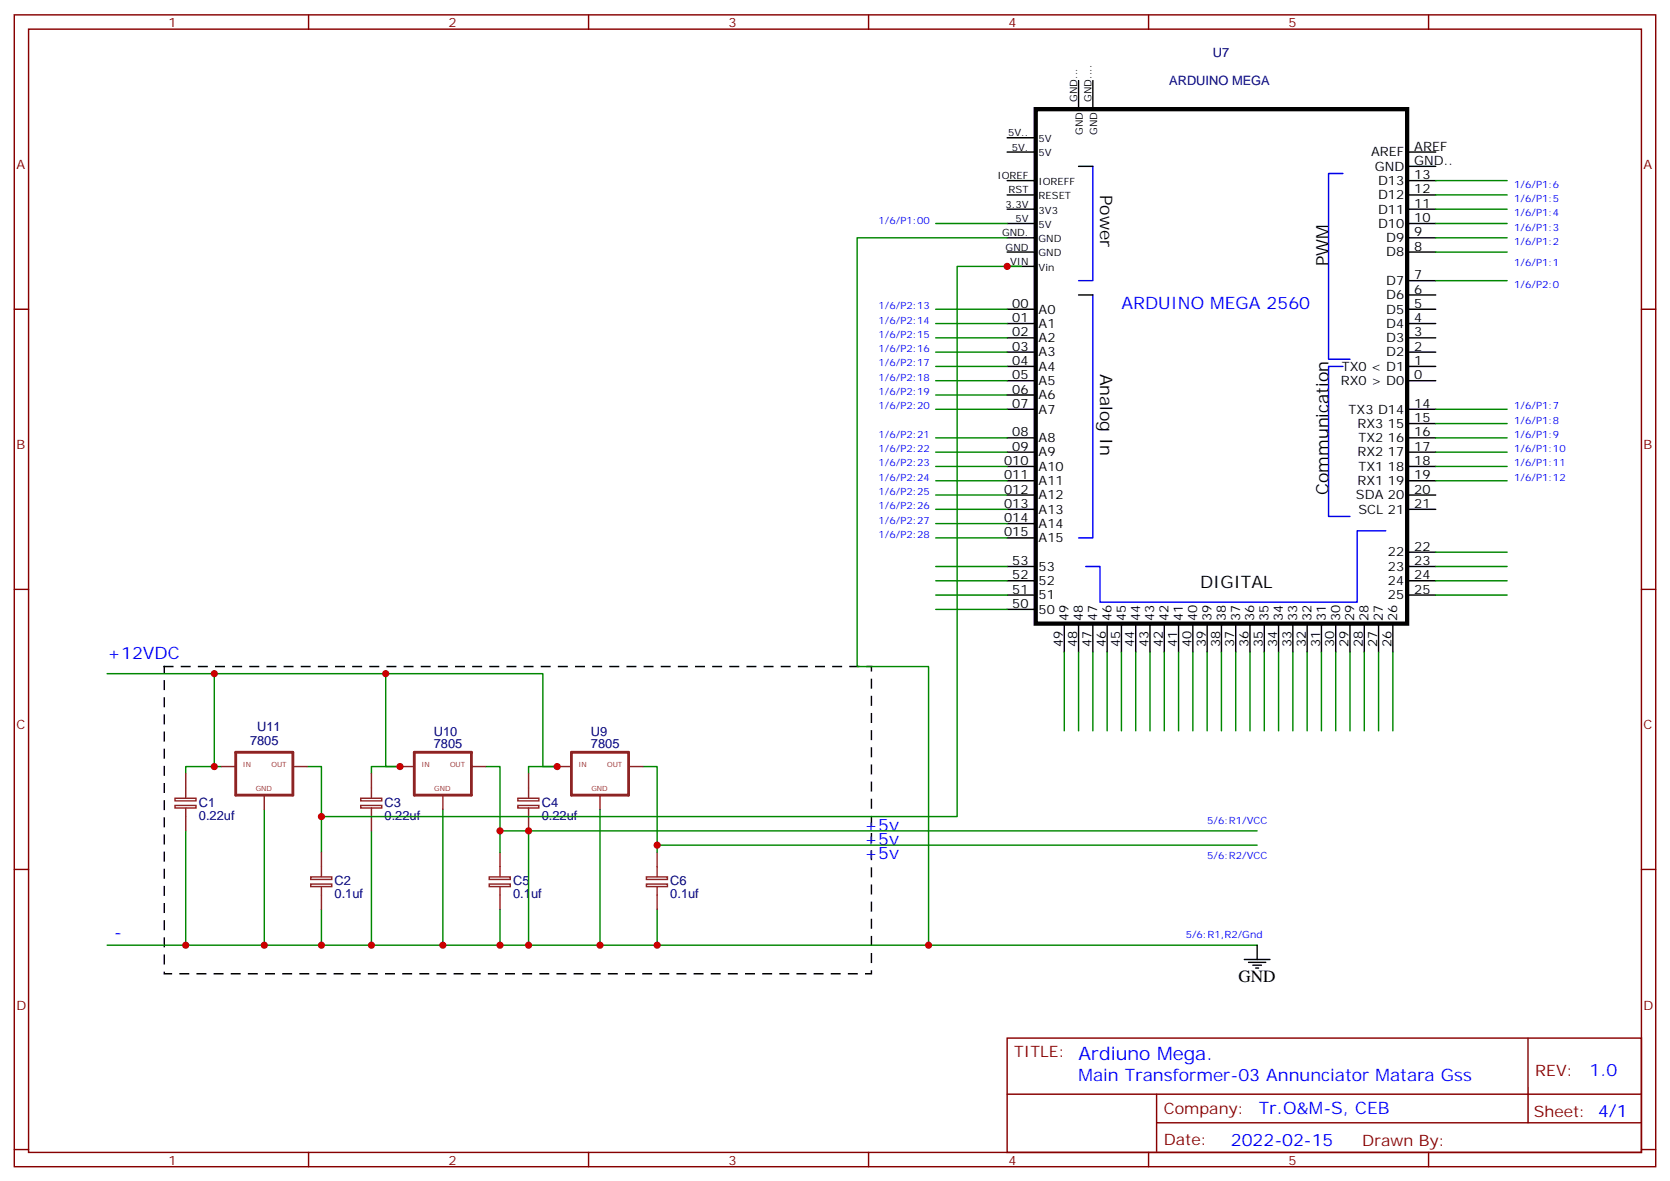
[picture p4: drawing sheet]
<svg xmlns="http://www.w3.org/2000/svg" width="412mm" height="292mm" viewBox="0 0 412 292" stroke-linecap="round" stroke-linejoin="round" font-family="sans-serif">
<g fill="none" stroke="#870000" stroke-width=".35">
<path d="M3.5 3.7h405.4v284.3h-405.4zM7.1 7.2h398.2v277.3h-398.2zM76.2 3.7v3.5M145.3 3.7v3.5M214.5 3.7v3.5M283.6 3.7v3.5M352.8 3.7v3.5M3.5 76.3h3.6M405.3 76.3h3.6M3.5 145.5h3.6M405.3 145.5h3.6M3.5 214.6h3.6"/>
<path d="M405.3 214.6h3.6M248.7 256.3h156.6v28.2h-156.6zM377.3 256.3v20.9M248.7 270.1h156.5M285.6 277.2h119.6M285.6 270.1v14.1M3.5 283.8h3.6M76.2 284.5v3.5M145.3 284.5v3.5M214.5 284.5v3.5M283.6 284.5v3.5M352.8 284.5v3.5"/>
<path d="M405.3 283.8h3.6"/>
</g>
<g fill="none" stroke="#000" stroke-width=".35">
<path d="M266.3 19.9v7.1M269.9 19.9v7.1M248.7 37.5h7.1M248.7 34h7.1M347.5 37.5h7M248.7 58.7h7.1M248.7 55.2h7.1M248.7 51.6h7.1M248.7 48.1h7.1M248.7 44.6h7.1M266.3 41.1h3.6M347.5 58.7h7"/>
<path d="M347.5 55.2h7M347.5 51.6h7M347.5 48.1h7M347.5 44.6h7M347.5 41.1h7M248.7 76.3h7.1M248.7 79.9h7.1M248.7 62.2h7.1M248.7 65.8h7.1M266.3 72.8h3.6M347.5 76.3h7M347.5 79.9h7"/>
<path d="M347.5 69.3h7M347.5 62.2h7M347.5 72.8h7M248.7 83.4h7.1M248.7 86.9h7.1M248.7 90.5h7.1M248.7 94h7.1M248.7 97.5h7.1M347.5 83.4h7M347.5 86.9h7M347.5 90.5h7M347.5 94h7"/>
<path d="M248.7 101h7.1M248.7 108.1h7.1M248.7 111.6h7.1M248.7 115.1h7.1M248.7 118.7h7.1M347.5 101h7M347.5 108.1h7M347.5 111.6h7M347.5 115.1h7M347.5 118.7h7M347.5 104.6h7M248.7 122.2h7.1"/>
<path d="M248.7 125.7h7.1M248.7 129.3h7.1M248.7 132.8h7.1M248.7 139.8h7.1M347.5 122.2h7M347.5 125.7h7M347.5 139.8h7M347.5 136.3h7M248.7 143.4h7.1M248.7 146.9h7.1M248.7 150.4h7.1M262.8 154v7"/>
<path d="M266.3 154v7M269.9 154v7M273.4 154v7M276.9 154v7M280.5 154v7M284 154v7M287.5 154v7M291 154v7M294.6 154v7M298.1 154v7M301.6 154v7M305.2 154v7"/>
<path d="M308.7 154v7M312.2 154v7M315.7 154v7M319.3 154v7M322.8 154v7M326.3 154v7M329.8 154v7M333.4 154v7M336.9 154v7M340.4 154v7M344 154v7M347.5 143.4h7"/>
<path d="M347.5 146.9h7M307.3 236.9h6.3M308.3 237.6h4.3M309.4 238.3h2.1M310.1 239h.7M310.4 233.3v3.6"/>
</g>
<path d="M255.8 27h91.7v127h-91.7z" fill="none" stroke="#000" stroke-width="1.1"/>
<path d="M269.9 41.1v28.2h-3.6M331.6 42.8h-3.5v45.9h5.3M269.9 72.8v60h-3.6M331.6 90.5h-3.5v37h5.3M342.2 131h-7.1v17.7h-63.5v-8.9h-3.5" fill="none" stroke="#00f" stroke-width=".35"/>
<path d="M40.6 164.5h174.6v75.9h-174.6z" fill="none" stroke="#000" stroke-width=".35" stroke-dasharray="2.1 2.1"/>
<g fill="none" stroke="#008700" stroke-width=".35">
<path d="M231.1 55.2h17.6M248.7 58.7h-37v105.8h17.6v68.8M354.5 58.7h17.7M354.5 55.2h17.7M354.5 51.6h17.7M354.5 48.1h17.7M354.5 44.6h17.7M231.1 76.3h17.6M231.1 79.9h17.6M252.2 65.8h-15.8v135.8h-157M354.5 69.3h17.7M354.5 62.2h17.7"/>
<path d="M231.1 83.4h17.6M231.1 86.9h17.6M231.1 90.5h17.6M231.1 94h17.6M231.1 97.5h17.6M231.1 101h17.6M231.1 108.1h17.6M231.1 111.6h17.6M231.1 115.1h17.6M231.1 118.7h17.6M354.5 101h17.7M354.5 108.1h17.7"/>
<path d="M354.5 111.6h17.7M354.5 115.1h17.7M354.5 118.7h17.7M354.5 104.6h17.7M231.1 122.2h17.6M231.1 125.7h17.6M231.1 129.3h17.6M231.1 132.8h17.6M231.1 139.8h17.6M354.5 136.3h17.7M354.5 139.8h17.7M231.1 143.4h17.6"/>
<path d="M231.1 146.9h17.6M231.1 150.4h17.6M354.5 143.4h17.7M354.5 146.9h17.7M26.5 166.3h107.6v22.9h3.5h-7.1v1.8M52.9 166.3v22.9h1.8M95.2 166.3v22.9h3.6h-7.1v1.8M262.8 161v19.4M266.3 161v19.4M269.9 161v19.4M273.4 161v19.4M276.9 161v19.4"/>
<path d="M280.5 161v19.4M284 161v19.4M287.5 161v19.4M291 161v19.4M294.6 161v19.4M298.1 161v19.4M301.6 161v19.4M305.2 161v19.4M308.7 161v19.4M312.2 161v19.4M315.7 161v19.4M319.3 161v19.4"/>
<path d="M322.8 161v19.4M326.3 161v19.4M329.8 161v19.4M333.4 161v19.4M336.9 161v19.4M340.4 161v19.4M344 161v19.4M52.9 189.2h-7v1.8M65.3 199.8v33.5M75.8 189.2h3.6v21.2M109.4 199.8v33.5M119.9 189.2h3.6v21.2"/>
<path d="M148.2 199.8v33.5M158.7 189.2h3.6v21.2M45.9 205.1v28.2M91.7 205.1v28.2M123.5 205.1h186.9M130.5 205.1v28.2M162.3 208.6h148.1M26.5 233.3h283.9M79.4 224.5v8.8M123.5 224.5v8.8M162.3 224.5v8.8"/>
</g>
<g fill="none" stroke="#8c2424" stroke-width=".35">
<path d="M43.2 197.1h5.2v.6h-5.2zM43.2 198.8h5.2v.7h-5.2zM45.9 191v6M45.9 199.5v5.6M54.7 189.2h3.5M65.3 196.3v3.5M72.3 189.2h3.5M89.1 197.1h5.2v.6h-5.2zM89.1 198.8h5.2v.7h-5.2zM91.7 191v6M91.7 199.5v5.6M98.8 189.2h3.5"/>
<path d="M109.4 196.3v3.5M116.4 189.2h3.5M127.9 197.1h5.2v.6h-5.2zM127.9 198.8h5.2v.7h-5.2zM130.5 191v6M130.5 199.5v5.6M137.6 189.2h3.5M148.2 196.3v3.5M155.2 189.2h3.5M76.7 216.5h5.2v.6h-5.2zM76.7 218.2h5.2v.7h-5.2zM79.4 210.4v6"/>
<path d="M79.4 218.9v5.6M120.8 216.5h5.2v.6h-5.2zM120.8 218.2h5.2v.7h-5.2zM123.5 210.4v6M123.5 218.9v5.6M159.6 216.5h5.2v.6h-5.2zM159.6 218.2h5.2v.7h-5.2zM162.3 210.4v6M162.3 218.9v5.6"/>
</g>
<path d="M58.2 185.7h14.1v10.6h-14.1zM102.3 185.7h14.1v10.6h-14.1zM141.1 185.7h14.1v10.6h-14.1z" fill="none" stroke="#8c2424" stroke-width=".71"/>
<g fill="#c00">
<circle cx="137.6" cy="189.2" r=".88"/>
<circle cx="98.8" cy="189.2" r=".88"/>
<circle cx="52.9" cy="189.2" r=".88"/>
<circle cx="162.3" cy="233.3" r=".88"/>
<circle cx="123.5" cy="233.3" r=".88"/>
<circle cx="130.5" cy="233.3" r=".88"/>
<circle cx="91.7" cy="233.3" r=".88"/>
<circle cx="79.4" cy="233.3" r=".88"/>
<circle cx="45.9" cy="233.3" r=".88"/>
<circle cx="148.2" cy="233.3" r=".88"/>
<circle cx="109.4" cy="233.3" r=".88"/>
<circle cx="65.3" cy="233.3" r=".88"/>
<circle cx="95.3" cy="166.3" r=".88"/>
<circle cx="52.9" cy="166.3" r=".88"/>
<circle cx="79.4" cy="201.6" r=".88"/>
<circle cx="123.5" cy="205.1" r=".88"/>
<circle cx="130.5" cy="205.1" r=".88"/>
<circle cx="162.3" cy="208.6" r=".88"/>
<circle cx="248.7" cy="65.8" r=".88"/>
<circle cx="229.3" cy="233.3" r=".88"/>
</g>
<text font-size="4.6" fill="#00f" x="266.3" y="261.5">Ardiuno Mega.</text>
<g font-size="4.2">
<text x="271.6" y="48.1" transform="rotate(90 271.6 48.1)">Power</text>
<text x="328.1" y="65.8" transform="rotate(-90 328.1 65.8)">PWM</text>
<text x="271.6" y="92.2" transform="rotate(90 271.6 92.2)">Analog In</text>
<text x="328.1" y="122.2" transform="rotate(-90 328.1 122.2)">Communication</text>
<text x="296.3" y="145.1">DIGITAL</text>
<text x="305.9" y="242.5">GND</text>
</g>
<g font-size="4.2" fill="#00f">
<text x="276.9" y="76.3">ARDUINO MEGA 2560</text>
<text x="26.5" y="162.8">+12VDC</text>
<text x="213.4" y="208.6">+5v</text>
<text x="213.4" y="205.1">+5v</text>
<text x="213.4" y="212.2">+5v</text>
<text x="28.2" y="231.6">-</text>
<text x="266.3" y="266.8">Main Transformer-03 Annunciator Matara Gss</text>
<text x="392.5" y="265.5">1.0</text>
<text x="310.9" y="275.1">Tr.O&amp;M-S, CEB</text>
<text x="304" y="282.9">2022-02-15</text>
</g>
<g font-size="3.9" fill="#800">
<text x="250.5" y="260.8">TITLE:</text>
<text x="379.1" y="265.5">REV:</text>
<text x="287.4" y="275">Company:</text>
<text x="378.7" y="275.7">Sheet: 4/1</text>
<text x="287.4" y="282.7">Date:</text>
<text x="336.4" y="282.8">Drawn By:</text>
</g>
<g font-size="3.2" fill="#800">
<text x="41.6" y="6.7">1</text>
<text x="110.8" y="6.7">2</text>
<text x="179.9" y="6.7">3</text>
<text x="249.1" y="6.7">4</text>
<text x="318.2" y="6.7">5</text>
<text x="4.1" y="41.8">A</text>
<text x="405.9" y="41.8">A</text>
<text x="4.1" y="110.9">B</text>
<text x="405.9" y="110.9">B</text>
<text x="4.1" y="180.1">C</text>
<text x="405.9" y="180.1">C</text>
<text x="4.1" y="249.2">D</text>
<text x="405.9" y="249.2">D</text>
<text x="41.6" y="287.5">1</text>
<text x="110.8" y="287.5">2</text>
<text x="179.9" y="287.5">3</text>
<text x="249.1" y="287.5">4</text>
<text x="318.2" y="287.5">5</text>
</g>
<g font-size="3.2" fill="#000080">
<text x="299.5" y="14">U7</text>
<text x="288.7" y="21">ARDUINO MEGA</text>
<text x="61.7" y="183.9">7805</text>
<text x="63.5" y="180.4">U11</text>
<text x="107.1" y="184.6">7805</text>
<text x="107.1" y="181.7">U10</text>
<text x="145.9" y="184.6">7805</text>
<text x="145.9" y="181.7">U9</text>
<text x="49.1" y="202.3">0.22uf</text>
<text x="49.1" y="199.3">C1</text>
<text x="95" y="202.3">0.22uf</text>
<text x="95" y="199.3">C3</text>
<text x="133.8" y="202.3">0.22uf</text>
<text x="133.8" y="199.3">C4</text>
<text x="82.6" y="221.8">0.1uf</text>
<text x="82.6" y="218.6">C2</text>
<text x="126.7" y="221.8">0.1uf</text>
<text x="126.7" y="218.6">C5</text>
<text x="165.5" y="221.8">0.1uf</text>
<text x="165.5" y="218.6">C6</text>
</g>
<g font-size="3.2">
<text x="338.6" y="38.6">AREF</text>
<text x="349.2" y="37.2">AREF</text>
<text x="349.2" y="40.7">GND..</text>
<text x="339.5" y="42.1">GND</text>
<text x="340.3" y="45.6">D13</text>
<text x="349.2" y="44.2">13</text>
<text x="349.2" y="47.8">12</text>
<text x="340.3" y="52.7">D11</text>
<text x="340.3" y="49.2">D12</text>
<text x="349.2" y="51.3">11</text>
<text x="340.3" y="56.2">D10</text>
<text x="342.3" y="59.8">D9</text>
<text x="349.2" y="58.3">9</text>
<text x="349.2" y="54.8">10</text>
<text x="342.3" y="63.3">D8</text>
<text x="349.2" y="61.9">8</text>
<text x="342.3" y="70.3">D7</text>
<text x="349.2" y="68.9">7</text>
<text x="250" y="76">00</text>
<text x="256.5" y="77.4">A0</text>
<text x="342.3" y="77.4">D5</text>
<text x="342.3" y="73.9">D6</text>
<text x="349.2" y="76">5</text>
<text x="349.2" y="72.5">6</text>
<text x="250" y="79.5">01</text>
<text x="250" y="83">02</text>
<text x="256.5" y="80.9">A1</text>
<text x="342.3" y="80.9">D4</text>
<text x="349.2" y="83">3</text>
<text x="349.2" y="79.5">4</text>
<text x="250" y="86.6">03</text>
<text x="256.5" y="84.5">A2</text>
<text x="256.5" y="88">A3</text>
<text x="342.3" y="88">D2</text>
<text x="342.3" y="84.5">D3</text>
<text x="349.2" y="86.6">2</text>
<text x="250" y="90.1">04</text>
<text x="250" y="93.6">05</text>
<text x="256.5" y="91.5">A4</text>
<text x="256.5" y="95">A5</text>
<text x="331.1" y="95">RX0 &gt; D0</text>
<text x="331.3" y="91.5">TX0 &lt; D1</text>
<text x="349.2" y="93.6">0</text>
<text x="349.2" y="90.1">1</text>
<text x="250" y="97.2">06</text>
<text x="250" y="100.7">07</text>
<text x="256.5" y="98.6">A6</text>
<text x="349.2" y="100.7">14</text>
<text x="250" y="107.7">08</text>
<text x="256.5" y="102.1">A7</text>
<text x="333" y="102.1">TX3 D14</text>
<text x="335.2" y="105.6">RX3 15</text>
<text x="349.2" y="107.7">16</text>
<text x="349.2" y="104.2">15</text>
<text x="250" y="111.3">09</text>
<text x="256.5" y="109.1">A8</text>
<text x="256.5" y="112.7">A9</text>
<text x="335.2" y="112.7">RX2 17</text>
<text x="335.5" y="109.1">TX2 16</text>
<text x="349.2" y="111.3">17</text>
<text x="248" y="114.8">010</text>
<text x="248" y="118.3">011</text>
<text x="256.5" y="116.2">A10</text>
<text x="256.5" y="119.7">A11</text>
<text x="335.2" y="119.7">RX1 19</text>
<text x="335.5" y="116.2">TX1 18</text>
<text x="349.2" y="118.3">19</text>
<text x="349.2" y="114.8">18</text>
<text x="248" y="121.8">012</text>
<text x="248" y="125.4">013</text>
<text x="256.5" y="123.3">A12</text>
<text x="334.9" y="123.3">SDA 20</text>
<text x="349.2" y="125.4">21</text>
<text x="349.2" y="121.8">20</text>
<text x="248" y="128.9">014</text>
<text x="256.5" y="126.8">A13</text>
<text x="256.5" y="130.3">A14</text>
<text x="335.5" y="126.8">SCL 21</text>
<text x="248" y="132.4">015</text>
<text x="256.5" y="133.8">A15</text>
<text x="342.7" y="137.4">22</text>
<text x="349.2" y="136">22</text>
<text x="250" y="139.5">53</text>
<text x="250" y="143">52</text>
<text x="256.5" y="140.9">53</text>
<text x="342.7" y="140.9">23</text>
<text x="349.2" y="143">24</text>
<text x="349.2" y="139.5">23</text>
<text x="250" y="146.5">51</text>
<text x="256.5" y="148">51</text>
<text x="256.5" y="144.4">52</text>
<text x="342.7" y="144.4">24</text>
<text x="342.7" y="148">25</text>
<text x="349.2" y="146.5">25</text>
<text x="250" y="150.1">50</text>
<text x="256.5" y="151.5">50</text>
<text x="263.9" y="153.2" transform="rotate(-90 263.9 153.2)">49</text>
<text x="267.4" y="153.2" transform="rotate(-90 267.4 153.2)">48</text>
<text x="270.9" y="153.2" transform="rotate(-90 270.9 153.2)">47</text>
<text x="274.5" y="153.2" transform="rotate(-90 274.5 153.2)">46</text>
<text x="278" y="153.2" transform="rotate(-90 278 153.2)">45</text>
<text x="281.5" y="153.2" transform="rotate(-90 281.5 153.2)">44</text>
<text x="285" y="153.2" transform="rotate(-90 285 153.2)">43</text>
<text x="288.6" y="153.2" transform="rotate(-90 288.6 153.2)">42</text>
<text x="292.1" y="153.2" transform="rotate(-90 292.1 153.2)">41</text>
<text x="295.6" y="153.2" transform="rotate(-90 295.6 153.2)">40</text>
<text x="299.2" y="153.2" transform="rotate(-90 299.2 153.2)">39</text>
<text x="302.7" y="153.2" transform="rotate(-90 302.7 153.2)">38</text>
<text x="306.2" y="153.2" transform="rotate(-90 306.2 153.2)">37</text>
<text x="309.7" y="153.2" transform="rotate(-90 309.7 153.2)">36</text>
<text x="313.3" y="153.2" transform="rotate(-90 313.3 153.2)">35</text>
<text x="316.8" y="153.2" transform="rotate(-90 316.8 153.2)">34</text>
<text x="320.3" y="153.2" transform="rotate(-90 320.3 153.2)">33</text>
<text x="323.8" y="153.2" transform="rotate(-90 323.8 153.2)">32</text>
<text x="327.4" y="153.2" transform="rotate(-90 327.4 153.2)">31</text>
<text x="330.9" y="153.2" transform="rotate(-90 330.9 153.2)">30</text>
<text x="334.4" y="153.2" transform="rotate(-90 334.4 153.2)">29</text>
<text x="338" y="153.2" transform="rotate(-90 338 153.2)">28</text>
<text x="341.5" y="153.2" transform="rotate(-90 341.5 153.2)">27</text>
<text x="345" y="153.2" transform="rotate(-90 345 153.2)">26</text>
<text x="262.5" y="159.7" transform="rotate(-90 262.5 159.7)">49</text>
<text x="266" y="159.7" transform="rotate(-90 266 159.7)">48</text>
<text x="269.5" y="159.7" transform="rotate(-90 269.5 159.7)">47</text>
<text x="273" y="159.7" transform="rotate(-90 273 159.7)">46</text>
<text x="276.6" y="159.7" transform="rotate(-90 276.6 159.7)">45</text>
<text x="280.1" y="159.7" transform="rotate(-90 280.1 159.7)">44</text>
<text x="283.6" y="159.7" transform="rotate(-90 283.6 159.7)">43</text>
<text x="287.2" y="159.7" transform="rotate(-90 287.2 159.7)">42</text>
<text x="290.7" y="159.7" transform="rotate(-90 290.7 159.7)">41</text>
<text x="294.2" y="159.7" transform="rotate(-90 294.2 159.7)">40</text>
<text x="297.7" y="159.7" transform="rotate(-90 297.7 159.7)">39</text>
<text x="301.3" y="159.7" transform="rotate(-90 301.3 159.7)">38</text>
<text x="304.8" y="159.7" transform="rotate(-90 304.8 159.7)">37</text>
<text x="308.3" y="159.7" transform="rotate(-90 308.3 159.7)">36</text>
<text x="311.9" y="159.7" transform="rotate(-90 311.9 159.7)">35</text>
<text x="315.4" y="159.7" transform="rotate(-90 315.4 159.7)">34</text>
<text x="318.9" y="159.7" transform="rotate(-90 318.9 159.7)">33</text>
<text x="322.4" y="159.7" transform="rotate(-90 322.4 159.7)">32</text>
<text x="326" y="159.7" transform="rotate(-90 326 159.7)">31</text>
<text x="329.5" y="159.7" transform="rotate(-90 329.5 159.7)">30</text>
<text x="333" y="159.7" transform="rotate(-90 333 159.7)">29</text>
<text x="336.5" y="159.7" transform="rotate(-90 336.5 159.7)">28</text>
<text x="340.1" y="159.7" transform="rotate(-90 340.1 159.7)">27</text>
<text x="343.6" y="159.7" transform="rotate(-90 343.6 159.7)">26</text>
</g>
<g font-size="2.5">
<text x="266" y="25.2" transform="rotate(-90 266 25.2)">GND...</text>
<text x="269.5" y="25.2" transform="rotate(-90 269.5 25.2)">GND....</text>
<text x="249" y="33.7">5V..</text>
<text x="256.5" y="35.1">5V</text>
<text x="267.4" y="33.3" transform="rotate(-90 267.4 33.3)">GND</text>
<text x="270.9" y="33.3" transform="rotate(-90 270.9 33.3)">GND</text>
<text x="249.8" y="37.2">5V.</text>
<text x="256.5" y="38.6">5V</text>
<text x="246.3" y="44.2">IOREF</text>
<text x="249.1" y="47.8">RST</text>
<text x="256.5" y="45.6">IOREFF</text>
<text x="248.3" y="51.3">3.3V</text>
<text x="256.5" y="52.7">3V3</text>
<text x="256.5" y="49.2">RESET</text>
<text x="247.4" y="58.3">GND.</text>
<text x="250.7" y="54.8">5V</text>
<text x="256.5" y="59.8">GND</text>
<text x="256.5" y="56.2">5V</text>
<text x="248.3" y="61.9">GND</text>
<text x="249.4" y="65.4">VIN</text>
<text x="256.5" y="63.3">GND</text>
<text x="256.5" y="66.8">Vin</text>
</g>
<g font-size="2.5" fill="#00f">
<text x="373.9" y="46.4">1/6/P1:6</text>
<text x="373.9" y="53.4">1/6/P1:4</text>
<text x="373.9" y="49.9">1/6/P1:5</text>
<text x="217" y="55.2">1/6/P1:00</text>
<text x="373.9" y="56.9">1/6/P1:3</text>
<text x="373.9" y="65.8">1/6/P1:1</text>
<text x="373.9" y="60.5">1/6/P1:2</text>
<text x="373.9" y="71">1/6/P2:0</text>
<text x="217" y="76.3">1/6/P2:13</text>
<text x="217" y="79.9">1/6/P2:14</text>
<text x="217" y="83.4">1/6/P2:15</text>
<text x="217" y="86.9">1/6/P2:16</text>
<text x="217" y="90.5">1/6/P2:17</text>
<text x="217" y="94">1/6/P2:18</text>
<text x="217" y="97.5">1/6/P2:19</text>
<text x="217" y="101">1/6/P2:20</text>
<text x="373.9" y="101">1/6/P1:7</text>
<text x="373.9" y="104.6">1/6/P1:8</text>
<text x="217" y="108.1">1/6/P2:21</text>
<text x="217" y="111.6">1/6/P2:22</text>
<text x="373.9" y="108.1">1/6/P1:9</text>
<text x="373.9" y="111.6">1/6/P1:10</text>
<text x="217" y="115.1">1/6/P2:23</text>
<text x="217" y="118.7">1/6/P2:24</text>
<text x="373.9" y="115.1">1/6/P1:11</text>
<text x="373.9" y="118.7">1/6/P1:12</text>
<text x="217" y="122.2">1/6/P2:25</text>
<text x="217" y="125.7">1/6/P2:26</text>
<text x="217" y="129.3">1/6/P2:27</text>
<text x="217" y="132.8">1/6/P2:28</text>
<text x="298.1" y="203.3">5/6:R1/VCC</text>
<text x="298.1" y="212.2">5/6:R2/VCC</text>
<text x="292.8" y="231.6">5/6:R1,R2/Gnd</text>
</g>
<g font-size="1.8" fill="#8d2323">
<text x="60" y="189.2">IN</text>
<text x="67" y="189.2">OUT</text>
<text x="104.1" y="189.2">IN</text>
<text x="111.1" y="189.2">OUT</text>
<text x="142.9" y="189.2">IN</text>
<text x="149.9" y="189.2">OUT</text>
<text x="63.1" y="195.2">GND</text>
<text x="107.2" y="195.2">GND</text>
<text x="146" y="195.2">GND</text>
</g>
</svg>
